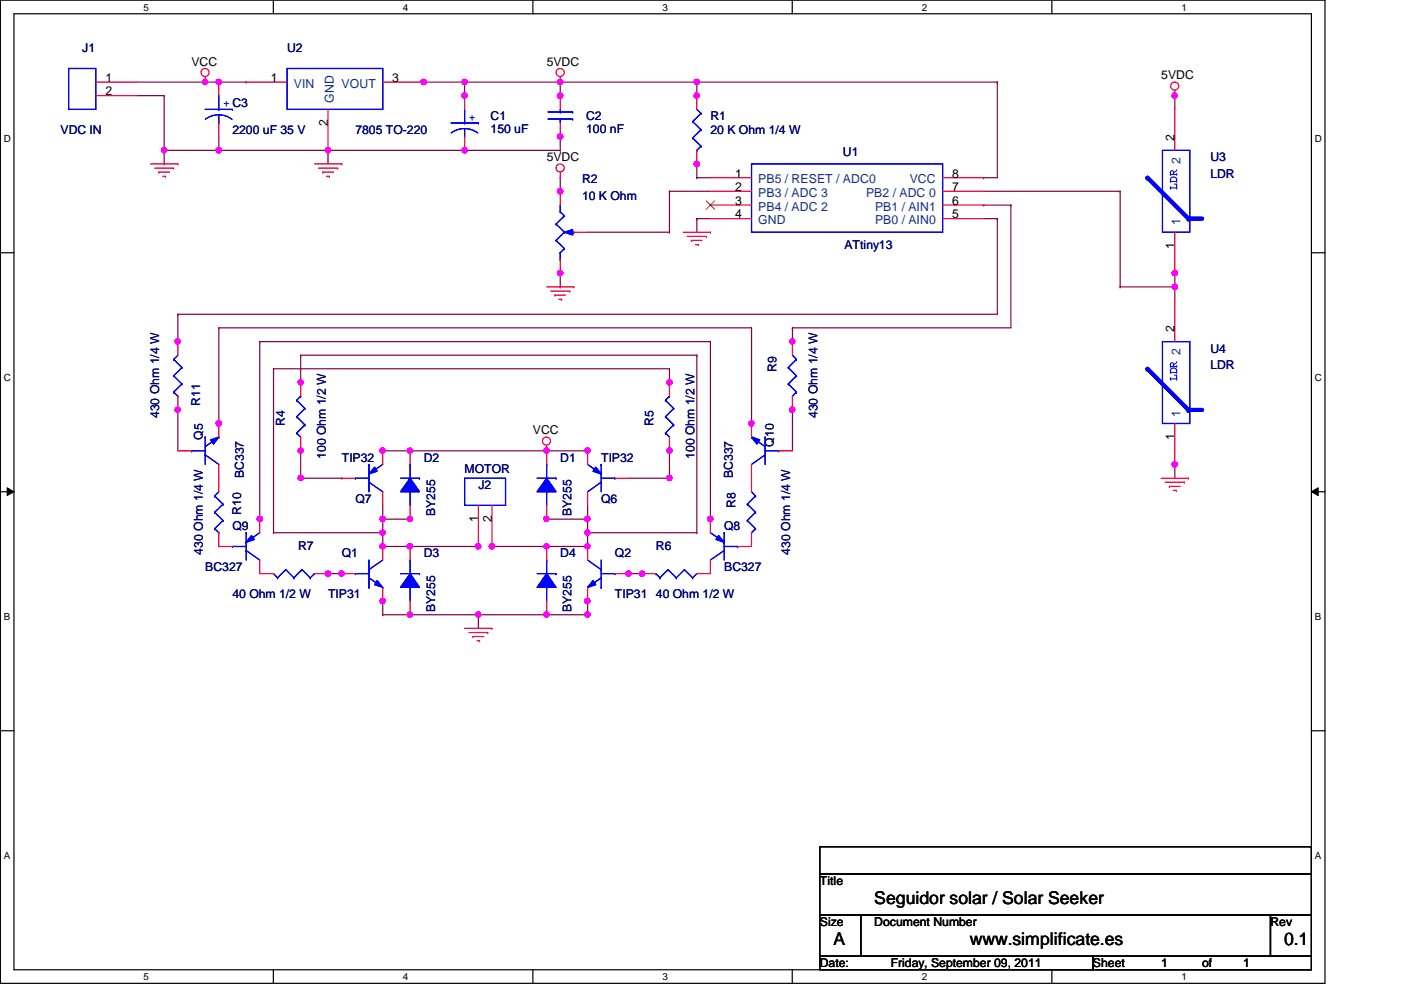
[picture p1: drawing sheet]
<svg xmlns="http://www.w3.org/2000/svg" width="297mm" height="210mm" viewBox="0 0 297 210" stroke-linecap="round" stroke-linejoin="round" font-family="sans-serif">
<path d="M.1 0h280.8v208.5h-280.8zM3 2.9h275v202.7h-275z" fill="none" stroke="#000" stroke-width=".25"/>
<g fill="#fff">
<path d="M30.4 .3h1.2v2.4h-1.2z"/>
<path d="M30.4 205.9h1.2v2.3h-1.2z"/>
</g>
<path d="M58 0v2.9M58 205.6v2.9" fill="none" stroke="#000" stroke-width=".25"/>
<g fill="#fff">
<path d="M85.4 .3h1.2v2.4h-1.2z"/>
<path d="M85.4 205.9h1.2v2.3h-1.2z"/>
</g>
<path d="M113 0v2.9M113 205.6v2.9" fill="none" stroke="#000" stroke-width=".25"/>
<g fill="#fff">
<path d="M140.5 .3h1.1v2.4h-1.1z"/>
<path d="M140.5 205.9h1.1v2.3h-1.1z"/>
</g>
<path d="M168 0v2.9M168 205.6v2.9" fill="none" stroke="#000" stroke-width=".25"/>
<g fill="#fff">
<path d="M195.4 .3h1.2v2.4h-1.2z"/>
<path d="M195.4 205.9h1.2v2.3h-1.2z"/>
</g>
<path d="M223 0v2.9M223 205.6v2.9" fill="none" stroke="#000" stroke-width=".25"/>
<g fill="#fff">
<path d="M250.5 .3h1.1v2.4h-1.1z"/>
<path d="M250.5 205.9h1.1v2.3h-1.1z"/>
<path d="M.8 28.2h1.5v2.4h-1.5z"/>
<path d="M278.8 28.2h1.4v2.4h-1.4z"/>
<path d="M.8 78.9h1.5v2.3h-1.5z"/>
<path d="M278.8 78.9h1.4v2.3h-1.4z"/>
</g>
<path d="M.1 53.6h2.9M278 53.6h2.9" fill="none" stroke="#000" stroke-width=".25"/>
<g fill="#fff">
<path d="M.8 129.6h1.4v2.3h-1.4z"/>
<path d="M278.8 129.6h1.3v2.3h-1.3z"/>
</g>
<path d="M.1 104.3h2.9M278 104.3h2.9" fill="none" stroke="#000" stroke-width=".25"/>
<path d="M1.5 103.4l1.5 .9-1.5 .8zM278 104.3l1.5-.9v1.7z" fill="#000"/>
<path d="M1.5 103.4l1.5 .9-1.5 .8zM278 104.3l1.5-.9v1.7z" fill="none" stroke="#000" stroke-width=".21"/>
<g fill="#fff">
<path d="M.8 180.3h1.4v2.3h-1.4z"/>
<path d="M278.8 180.3h1.3v2.3h-1.3z"/>
</g>
<path d="M.1 154.9h2.9M278 154.9h2.9" fill="none" stroke="#000" stroke-width=".25"/>
<path d="M29 17.4h14.5M43.5 17.4h.1M29 20.3h5.8M34.8 20.3h.1M34.8 31.9h.1M34.8 20.3v11.6" fill="none" stroke="#800040" stroke-width=".25"/>
<circle cx="34.8" cy="31.9" r=".56" fill="#f0f"/>
<circle cx="34.8" cy="31.9" r=".56" fill="none" stroke="#f0f" stroke-width=".25"/>
<path d="M98.5 17.4v2.9M69.6 31.9h.1M69.6 31.9v2.9M98.5 20.3h.1" fill="none" stroke="#800040" stroke-width=".25"/>
<circle cx="98.5" cy="20.3" r=".56" fill="#f0f"/>
<circle cx="98.5" cy="20.3" r=".56" fill="none" stroke="#f0f" stroke-width=".25"/>
<path d="M98.5 17.4h20.3M118.8 17.4h.1" fill="none" stroke="#800040" stroke-width=".25"/>
<circle cx="98.5" cy="17.4" r=".56" fill="#f0f"/>
<circle cx="98.5" cy="17.4" r=".56" fill="none" stroke="#f0f" stroke-width=".25"/>
<path d="M118.8 17.4v2.9M118.8 20.3h.1" fill="none" stroke="#800040" stroke-width=".25"/>
<circle cx="118.8" cy="20.3" r=".56" fill="#f0f"/>
<circle cx="118.8" cy="20.3" r=".56" fill="none" stroke="#f0f" stroke-width=".25"/>
<path d="M69.6 31.9h.1M69.6 31.9h28.9" fill="none" stroke="#800040" stroke-width=".25"/>
<circle cx="98.5" cy="31.9" r=".56" fill="#f0f"/>
<circle cx="98.5" cy="31.9" r=".56" fill="none" stroke="#f0f" stroke-width=".25"/>
<circle cx="69.5" cy="31.9" r=".56" fill="#f0f"/>
<circle cx="69.5" cy="31.9" r=".56" fill="none" stroke="#f0f" stroke-width=".25"/>
<path d="M118.8 31.9h.1M118.8 29v2.9" fill="none" stroke="#800040" stroke-width=".25"/>
<circle cx="118.8" cy="29" r=".56" fill="#f0f"/>
<circle cx="118.8" cy="29" r=".56" fill="none" stroke="#f0f" stroke-width=".25"/>
<path d="M98.5 31.9h.1M98.5 31.9h20.3M147.7 34.8h.1M147.7 34.8v2.9" fill="none" stroke="#800040" stroke-width=".25"/>
<circle cx="147.7" cy="34.8" r=".56" fill="#f0f"/>
<circle cx="147.7" cy="34.8" r=".56" fill="none" stroke="#f0f" stroke-width=".25"/>
<path d="M211.5 17.4h.1M211.5 17.4v20.3h-3M147.7 37.7h.1M147.7 37.7h2.9M208.5 37.7h.1M249.1 20.3h.1M249.1 20.3v2.9M147.7 46.4h.1M147.7 46.4h2.9M147.7 46.4v2.8" fill="none" stroke="#800040" stroke-width=".25"/>
<circle cx="249.1" cy="20.3" r=".56" fill="#f0f"/>
<circle cx="249.1" cy="20.3" r=".56" fill="none" stroke="#f0f" stroke-width=".25"/>
<path d="M249.1 60.8h.1M249.1 60.8v2.9M249.1 98.5h.1M249.1 98.5v2.9" fill="none" stroke="#800040" stroke-width=".25"/>
<circle cx="249.1" cy="98.5" r=".56" fill="#f0f"/>
<circle cx="249.1" cy="98.5" r=".56" fill="none" stroke="#f0f" stroke-width=".25"/>
<path d="M208.5 40.6h29M237.5 40.6h.1M237.5 40.6v20.2M237.5 60.8h.1M237.5 60.8h11.6M249.1 60.8h.1" fill="none" stroke="#800040" stroke-width=".25"/>
<circle cx="249.1" cy="60.8" r=".57" fill="#f0f"/>
<circle cx="249.1" cy="60.8" r=".57" fill="none" stroke="#f0f" stroke-width=".25"/>
<path d="M249.1 58h.1M249.1 58v2.8" fill="none" stroke="#800040" stroke-width=".25"/>
<circle cx="249.1" cy="57.9" r=".56" fill="#f0f"/>
<circle cx="249.1" cy="57.9" r=".56" fill="none" stroke="#f0f" stroke-width=".25"/>
<path d="M118.8 17.4h28.9M147.7 17.4h.1" fill="none" stroke="#800040" stroke-width=".25"/>
<circle cx="118.8" cy="17.4" r=".57" fill="#f0f"/>
<circle cx="118.8" cy="17.4" r=".57" fill="none" stroke="#f0f" stroke-width=".25"/>
<circle cx="147.7" cy="17.4" r=".57" fill="#f0f"/>
<circle cx="147.7" cy="17.4" r=".57" fill="none" stroke="#f0f" stroke-width=".25"/>
<path d="M147.7 17.4v2.9M147.7 20.3h.1" fill="none" stroke="#800040" stroke-width=".25"/>
<circle cx="147.7" cy="20.3" r=".56" fill="#f0f"/>
<circle cx="147.7" cy="20.3" r=".56" fill="none" stroke="#f0f" stroke-width=".25"/>
<path d="M147.7 17.4h63.8M211.5 17.4h.1M118.8 37.7v2.9M118.8 40.6h.1" fill="none" stroke="#800040" stroke-width=".25"/>
<circle cx="118.8" cy="40.6" r=".56" fill="#f0f"/>
<circle cx="118.8" cy="40.6" r=".56" fill="none" stroke="#f0f" stroke-width=".25"/>
<path d="M118.8 58v2.8M118.8 60.8h.1" fill="none" stroke="#800040" stroke-width=".25"/>
<circle cx="118.8" cy="57.9" r=".56" fill="#f0f"/>
<circle cx="118.8" cy="57.9" r=".56" fill="none" stroke="#f0f" stroke-width=".25"/>
<path d="M89.8 17.4h8.7M98.5 17.4h.1M124.6 49.2h17.3M141.9 49.2h.1M141.9 40.6h.1M141.9 40.6v8.6M141.9 40.6h8.7" fill="none" stroke="#800040" stroke-width=".25"/>
<circle cx="89.8" cy="17.4" r=".57" fill="#f0f"/>
<circle cx="89.8" cy="17.4" r=".57" fill="none" stroke="#f0f" stroke-width=".25"/>
<path d="M81.1 110.1h.1M81.1 107.1v3" fill="none" stroke="#800040" stroke-width=".25"/>
<circle cx="81.1" cy="110" r=".56" fill="#f0f"/>
<circle cx="81.1" cy="110" r=".56" fill="none" stroke="#f0f" stroke-width=".25"/>
<path d="M81.1 110.1h.1M81.1 110.1h5.8" fill="none" stroke="#800040" stroke-width=".25"/>
<circle cx="86.9" cy="110" r=".56" fill="#f0f"/>
<circle cx="86.9" cy="110" r=".56" fill="none" stroke="#f0f" stroke-width=".25"/>
<path d="M81.1 112.9h.1M81.1 115.9h.1M81.1 110.1v2.8M81.1 115.9h5.8" fill="none" stroke="#800040" stroke-width=".25"/>
<circle cx="86.9" cy="115.8" r=".56" fill="#f0f"/>
<circle cx="86.9" cy="115.8" r=".56" fill="none" stroke="#f0f" stroke-width=".25"/>
<circle cx="81.1" cy="115.8" r=".56" fill="#f0f"/>
<circle cx="81.1" cy="115.8" r=".56" fill="none" stroke="#f0f" stroke-width=".25"/>
<path d="M81.1 130.3h.1M81.1 127.4h.1M81.1 130.3h5.8M81.1 127.4v2.9" fill="none" stroke="#800040" stroke-width=".25"/>
<circle cx="81.1" cy="127.4" r=".56" fill="#f0f"/>
<circle cx="81.1" cy="127.4" r=".56" fill="none" stroke="#f0f" stroke-width=".25"/>
<path d="M115.9 130.3h8.7M124.6 130.3h.1" fill="none" stroke="#800040" stroke-width=".25"/>
<circle cx="115.9" cy="130.3" r=".56" fill="#f0f"/>
<circle cx="115.9" cy="130.3" r=".56" fill="none" stroke="#f0f" stroke-width=".25"/>
<circle cx="124.5" cy="130.3" r=".56" fill="#f0f"/>
<circle cx="124.5" cy="130.3" r=".56" fill="none" stroke="#f0f" stroke-width=".25"/>
<path d="M124.6 127.4h.1M124.6 127.4v2.9" fill="none" stroke="#800040" stroke-width=".25"/>
<circle cx="124.5" cy="127.4" r=".56" fill="#f0f"/>
<circle cx="124.5" cy="127.4" r=".56" fill="none" stroke="#f0f" stroke-width=".25"/>
<path d="M115.9 115.9h.1M115.9 115.9h8.7" fill="none" stroke="#800040" stroke-width=".25"/>
<circle cx="124.5" cy="115.8" r=".56" fill="#f0f"/>
<circle cx="124.5" cy="115.8" r=".56" fill="none" stroke="#f0f" stroke-width=".25"/>
<circle cx="115.9" cy="115.8" r=".56" fill="#f0f"/>
<circle cx="115.9" cy="115.8" r=".56" fill="none" stroke="#f0f" stroke-width=".25"/>
<path d="M115.9 110.1h8.7M124.6 110.1h.1M124.6 107.1v3" fill="none" stroke="#800040" stroke-width=".25"/>
<circle cx="115.9" cy="110" r=".56" fill="#f0f"/>
<circle cx="115.9" cy="110" r=".56" fill="none" stroke="#f0f" stroke-width=".25"/>
<circle cx="124.5" cy="110" r=".56" fill="#f0f"/>
<circle cx="124.5" cy="110" r=".56" fill="none" stroke="#f0f" stroke-width=".25"/>
<path d="M86.9 115.9h.1M86.9 115.9h14.5M124.6 112.9h.1M124.6 110.1v2.8" fill="none" stroke="#800040" stroke-width=".25"/>
<circle cx="101.4" cy="115.8" r=".56" fill="#f0f"/>
<circle cx="101.4" cy="115.8" r=".56" fill="none" stroke="#f0f" stroke-width=".25"/>
<circle cx="86.9" cy="115.8" r=".56" fill="#f0f"/>
<circle cx="86.9" cy="115.8" r=".56" fill="none" stroke="#f0f" stroke-width=".25"/>
<path d="M115.9 95.6h8.7M124.6 95.6h.1" fill="none" stroke="#800040" stroke-width=".25"/>
<circle cx="115.9" cy="95.5" r=".56" fill="#f0f"/>
<circle cx="115.9" cy="95.5" r=".56" fill="none" stroke="#f0f" stroke-width=".25"/>
<circle cx="124.5" cy="95.5" r=".56" fill="#f0f"/>
<circle cx="124.5" cy="95.5" r=".56" fill="none" stroke="#f0f" stroke-width=".25"/>
<path d="M101.4 130.3h.1M101.4 130.3h14.5M101.4 130.3v2.9" fill="none" stroke="#800040" stroke-width=".25"/>
<circle cx="101.4" cy="130.3" r=".56" fill="#f0f"/>
<circle cx="101.4" cy="130.3" r=".56" fill="none" stroke="#f0f" stroke-width=".25"/>
<path d="M86.9 130.3h.1M86.9 130.3h14.5" fill="none" stroke="#800040" stroke-width=".25"/>
<circle cx="86.9" cy="130.3" r=".56" fill="#f0f"/>
<circle cx="86.9" cy="130.3" r=".56" fill="none" stroke="#f0f" stroke-width=".25"/>
<path d="M104.3 115.9h.1M104.3 115.9h11.6" fill="none" stroke="#800040" stroke-width=".25"/>
<circle cx="104.3" cy="115.8" r=".56" fill="#f0f"/>
<circle cx="104.3" cy="115.8" r=".56" fill="none" stroke="#f0f" stroke-width=".25"/>
<path d="M81.1 95.6h.1M81.1 95.6h5.8" fill="none" stroke="#800040" stroke-width=".25"/>
<circle cx="81.1" cy="95.5" r=".56" fill="#f0f"/>
<circle cx="81.1" cy="95.5" r=".56" fill="none" stroke="#f0f" stroke-width=".25"/>
<path d="M86.9 95.6h.1M86.9 95.6h29" fill="none" stroke="#800040" stroke-width=".25"/>
<circle cx="86.9" cy="95.5" r=".56" fill="#f0f"/>
<circle cx="86.9" cy="95.5" r=".56" fill="none" stroke="#f0f" stroke-width=".25"/>
<path d="M141.9 95.6h.1M141.9 95.6v5.8M133.3 101.4h8.6M141.9 101.4h.1" fill="none" stroke="#800040" stroke-width=".25"/>
<circle cx="141.9" cy="101.3" r=".56" fill="#f0f"/>
<circle cx="141.9" cy="101.3" r=".56" fill="none" stroke="#f0f" stroke-width=".25"/>
<circle cx="141.9" cy="95.5" r=".56" fill="#f0f"/>
<circle cx="141.9" cy="95.5" r=".56" fill="none" stroke="#f0f" stroke-width=".25"/>
<path d="M63.8 95.6v5.8M63.8 101.4h.1" fill="none" stroke="#800040" stroke-width=".25"/>
<circle cx="63.7" cy="95.5" r=".56" fill="#f0f"/>
<circle cx="63.7" cy="95.5" r=".56" fill="none" stroke="#f0f" stroke-width=".25"/>
<circle cx="63.7" cy="101.3" r=".56" fill="#f0f"/>
<circle cx="63.7" cy="101.3" r=".56" fill="none" stroke="#f0f" stroke-width=".25"/>
<path d="M63.8 75.3h.1M63.8 75.3v5.8M63.8 101.4h8.7M72.5 101.4h.1" fill="none" stroke="#800040" stroke-width=".25"/>
<circle cx="63.7" cy="81.1" r=".56" fill="#f0f"/>
<circle cx="63.7" cy="81.1" r=".56" fill="none" stroke="#f0f" stroke-width=".25"/>
<path d="M63.8 75.3h83.9M147.7 75.3h.1M147.7 75.3v37.6M124.6 112.9h.1M124.6 112.9h23.1M147.7 112.9h.1" fill="none" stroke="#800040" stroke-width=".25"/>
<circle cx="124.5" cy="112.9" r=".56" fill="#f0f"/>
<circle cx="124.5" cy="112.9" r=".56" fill="none" stroke="#f0f" stroke-width=".25"/>
<path d="M141.9 78.2h.1M141.9 78.2v2.9M124.6 115.9h.1M124.6 112.9v3" fill="none" stroke="#800040" stroke-width=".25"/>
<circle cx="141.9" cy="81.1" r=".56" fill="#f0f"/>
<circle cx="141.9" cy="81.1" r=".56" fill="none" stroke="#f0f" stroke-width=".25"/>
<path d="M58 78.2h.1M58 78.2h83.9M58 78.2v34.7M58 112.9h.1M58 112.9h23.1M81.1 112.9h.1" fill="none" stroke="#800040" stroke-width=".25"/>
<circle cx="81.1" cy="112.9" r=".56" fill="#f0f"/>
<circle cx="81.1" cy="112.9" r=".56" fill="none" stroke="#f0f" stroke-width=".25"/>
<path d="M81.1 115.9h.1M81.1 112.9v3M69.6 121.6h2.9M72.5 121.6h.1" fill="none" stroke="#800040" stroke-width=".25"/>
<circle cx="69.5" cy="121.6" r=".56" fill="#f0f"/>
<circle cx="69.5" cy="121.6" r=".56" fill="none" stroke="#f0f" stroke-width=".25"/>
<circle cx="72.4" cy="121.6" r=".56" fill="#f0f"/>
<circle cx="72.4" cy="121.6" r=".56" fill="none" stroke="#f0f" stroke-width=".25"/>
<path d="M133.3 121.6h2.8M136.1 121.6h.1" fill="none" stroke="#800040" stroke-width=".25"/>
<circle cx="133.2" cy="121.6" r=".56" fill="#f0f"/>
<circle cx="133.2" cy="121.6" r=".56" fill="none" stroke="#f0f" stroke-width=".25"/>
<circle cx="136.1" cy="121.6" r=".56" fill="#f0f"/>
<circle cx="136.1" cy="121.6" r=".56" fill="none" stroke="#f0f" stroke-width=".25"/>
<path d="M37.7 86.9h.1M37.7 86.9v8.7" fill="none" stroke="#800040" stroke-width=".25"/>
<circle cx="37.7" cy="86.9" r=".56" fill="#f0f"/>
<circle cx="37.7" cy="86.9" r=".56" fill="none" stroke="#f0f" stroke-width=".25"/>
<path d="M55.1 72.4h.1M55.1 72.4v37.7" fill="none" stroke="#800040" stroke-width=".25"/>
<circle cx="55.1" cy="110" r=".56" fill="#f0f"/>
<circle cx="55.1" cy="110" r=".56" fill="none" stroke="#f0f" stroke-width=".25"/>
<path d="M55.1 72.4h95.5M150.6 72.4h.1M150.6 72.4v37.7M150.6 110.1h.1" fill="none" stroke="#800040" stroke-width=".25"/>
<circle cx="150.6" cy="110" r=".56" fill="#f0f"/>
<circle cx="150.6" cy="110" r=".56" fill="none" stroke="#f0f" stroke-width=".25"/>
<path d="M168 86.9h.1M168 86.9v8.7" fill="none" stroke="#800040" stroke-width=".25"/>
<circle cx="168" cy="86.9" r=".56" fill="#f0f"/>
<circle cx="168" cy="86.9" r=".56" fill="none" stroke="#f0f" stroke-width=".25"/>
<path d="M159.3 69.5h.1M159.3 69.5v20.3" fill="none" stroke="#800040" stroke-width=".25"/>
<circle cx="159.3" cy="89.8" r=".56" fill="#f0f"/>
<circle cx="159.3" cy="89.8" r=".56" fill="none" stroke="#f0f" stroke-width=".25"/>
<path d="M46.4 69.5h.1M46.4 69.5h112.9M46.4 69.5v20.3M46.4 89.8h.1" fill="none" stroke="#800040" stroke-width=".25"/>
<circle cx="46.4" cy="89.8" r=".57" fill="#f0f"/>
<circle cx="46.4" cy="89.8" r=".57" fill="none" stroke="#f0f" stroke-width=".25"/>
<path d="M168 69.5h.1M168 69.5v2.9" fill="none" stroke="#800040" stroke-width=".25"/>
<circle cx="168" cy="72.4" r=".56" fill="#f0f"/>
<circle cx="168" cy="72.4" r=".56" fill="none" stroke="#f0f" stroke-width=".25"/>
<path d="M208.5 43.5h.1M208.5 43.5h5.8M208.5 46.4h3M211.5 46.4h.1M211.5 46.4v20.2h-173.8M214.3 43.5h.1M214.3 43.5v26h-46.3M37.7 66.6h.1M37.7 72.4h.1M37.7 66.6v5.8M168 69.5h.1" fill="none" stroke="#800040" stroke-width=".25"/>
<circle cx="37.7" cy="72.4" r=".56" fill="#f0f"/>
<circle cx="37.7" cy="72.4" r=".56" fill="none" stroke="#f0f" stroke-width=".25"/>
<path d="M43.5 17.4h2.9M46.4 17.4h.1" fill="none" stroke="#800040" stroke-width=".25"/>
<circle cx="43.5" cy="17.4" r=".56" fill="#f0f"/>
<circle cx="43.5" cy="17.4" r=".56" fill="none" stroke="#f0f" stroke-width=".25"/>
<circle cx="46.4" cy="17.4" r=".57" fill="#f0f"/>
<circle cx="46.4" cy="17.4" r=".57" fill="none" stroke="#f0f" stroke-width=".25"/>
<path d="M34.8 31.9h11.6M46.4 31.9h.1" fill="none" stroke="#800040" stroke-width=".25"/>
<circle cx="46.4" cy="31.9" r=".57" fill="#f0f"/>
<circle cx="46.4" cy="31.9" r=".57" fill="none" stroke="#f0f" stroke-width=".25"/>
<path d="M46.4 17.4h5.8M52.2 17.4h.1M34.8 34.8h.1M34.8 31.9v2.9M46.4 31.9h.1M46.4 29v2.9M46.4 31.9h23.2M69.6 31.9h.1" fill="none" stroke="#800040" stroke-width=".25"/>
<g fill="none" stroke="#f00" stroke-width=".25">
<path d="M43.5 17.4h.1M43.5 16.3v1.1M118.8 17.4h.1M118.8 16.3v1.1M249.1 19.1v1.2M31.9 34.8h5.8M32.8 35.6h4M33.7 36.5h.1M33.7 36.5h2.3M34.5 37.4h.6M35.1 37.4h.1M36.8 35.6h.1"/>
<path d="M37.7 34.8h.1M66.7 34.8h5.8M67.5 35.6h4.1M68.4 36.5h.1M68.4 36.5h2.3M69.3 37.4h.5M69.8 37.4h.1M71.6 35.6h.1M72.5 34.8h.1M98.5 20.3v2.9M98.5 29v2.9M118.8 37.7h.1"/>
<path d="M118.8 36.5v1.2M249.1 20.3h.1M144.9 49.2h5.7M145.7 50.1h4.1M146.6 51h.1M146.6 51h2.3M147.4 51.9h.6M148 51.9h.1M149.8 50.1h.1M150.6 49.2h.1M115.9 60.8h5.8M116.8 61.7h4"/>
<path d="M117.6 62.6h.1M117.6 62.6h2.3M118.5 63.5h.6M119.1 63.5h.1M120.8 61.7h.1M121.7 60.8h.1M168 72.4v2.9M115.9 95.6h.1M115.9 94.4v1.2M168 84v2.9M246.2 101.4h5.8M247.1 102.2h4"/>
<path d="M247.9 103.1h.1M247.9 103.1h2.3M248.8 104h.6M249.4 104h.1M251.1 102.2h.1M252 101.4h.1M98.5 133.2h5.8M99.4 134.1h4M100.2 135h.1M100.2 135h2.4M101.1 135.8h.6M101.7 135.8h.1"/>
<path d="M103.4 134.1h.1M104.3 133.2h.1"/>
<circle cx="43.5" cy="15.4" r=".85"/>
<circle cx="118.8" cy="15.4" r=".86"/>
<circle cx="249.1" cy="18.3" r=".86"/>
<circle cx="118.8" cy="35.6" r=".86"/>
<circle cx="115.9" cy="93.5" r=".85"/>
</g>
<path d="M173.8 179.5h104.2v5.8h-104.2zM173.8 185.3h104.2v8.7h-104.2zM173.8 194h8.7v8.7h-8.7zM182.5 194h86.9v8.7h-86.9zM269.4 194h8.6v8.7h-8.6zM173.8 202.7h57.9v2.9h-57.9zM231.7 202.7h46.3v2.9h-46.3z" fill="none" stroke="#000" stroke-width=".25"/>
<g fill="none" stroke="#00f" stroke-width=".25">
<path d="M95.6 26.1h5.8M98.5 29h.1M98.5 26.1h.1M98.5 27.3l1.5 .2 1.3 .7M98.5 27.3l-1.5 .2-1.3 .7M98.5 23.2v2.9M98.5 27.3v1.7M101.4 26.1h.1M167.1 77.9h.1M167.1 77.9l1.8 1.8M168 75.3l.9 .9M168.9 76.2h.1"/>
<path d="M168.9 79.7h.1M168.9 76.2l-1.8 1.7M168.9 79.7l-1.8 1.7M124.6 98.5l2.9 2M127.5 98.5h.1M127.5 98.5v5.8M167.1 81.4h.1M167.1 81.4l1.8 1.7M168 84h.1M168.9 83.1h.1M168.9 83.1l-.9 .9M127.5 102.2h.1"/>
<path d="M127.5 100.5h.1M127.5 102.2l-2.9 2.1M127.5 101.4h2.9M130.4 101.4h.1"/>
</g>
<path d="M126.3 99.1l1.2 1.4-1.8-.6z" fill="#00f"/>
<path d="M124.6 98.5l2.9 2M126.3 99.1l1.2 1.4-1.8-.6zM127.5 98.5h.1M127.5 98.5v5.8M127.5 102.2h.1M127.5 100.5h.1M127.5 102.2l-2.9 2.1M127.5 101.4h2.9M130.4 101.4h.1" fill="none" stroke="#00f" stroke-width=".25"/>
<path d="M126.3 99.1l1.2 1.4-1.8-.6z" fill="#00f"/>
<path d="M78.2 98.5h.1M78.2 98.5v5.8M81.1 98.5l-2.9 2M126.3 99.1l1.2 1.4-1.8-.6zM75.3 101.4h.1M75.3 101.4h2.9M78.2 102.2h.1M78.2 100.5h.1M78.2 102.2l2.9 2.1" fill="none" stroke="#00f" stroke-width=".25"/>
<path d="M124.6 95.6v2.9M124.6 104.3v2.8M130.4 101.4h2.9" fill="none" stroke="#f00" stroke-width=".25"/>
<path d="M79.4 99.1l.6 .8-1.8 .6z" fill="#00f"/>
<path d="M78.2 98.5h.1M78.2 98.5v5.8M79.4 99.1l.6 .8-1.8 .6zM81.1 98.5l-2.9 2M75.3 101.4h.1M75.3 101.4h2.9M78.2 102.2h.1M78.2 100.5h.1M78.2 102.2l2.9 2.1" fill="none" stroke="#00f" stroke-width=".25"/>
<path d="M79.4 99.1l.6 .8-1.8 .6z" fill="#00f"/>
<g fill="none" stroke="#00f" stroke-width=".25">
<path d="M14.6 14.5h5.7v8.7h-5.7zM60.9 14.5h20.2v8.7h-20.2zM246.5 31.9h5.8v17.3h-5.8zM36.8 76.2h.1M36.8 79.7h.1M36.8 76.2l1.8 1.7M36.8 79.7l1.8 1.7M37.7 75.3l-.9 .9M38.6 77.9h.1M38.6 77.9l-1.8 1.8M36.8 83.1h.1M36.8 83.1l.9 .9"/>
<path d="M37.7 84h.1M38.6 81.4h.1M38.6 81.4l-1.8 1.7M79.4 99.1l.6 .8-1.8 .6zM45.5 105.2h.1M45.5 108.6h.1M45.5 112.1h.1M45.5 105.2l1.8 1.7M45.5 108.6l1.8 1.8M45.5 112.1l.9 .8M46.4 112.9h.1M46.4 104.3l-.9 .9"/>
<path d="M47.3 106.9h.1M47.3 110.4h.1M47.3 106.9l-1.8 1.7M47.3 110.4l-1.8 1.7M98.5 101.4h8.7v5.7h-8.7zM158.5 106.9h.1M158.5 110.4h.1M158.5 106.9l1.7 1.7M158.5 110.4l1.7 1.7M159.3 112.9h.1M159.3 104.3l.9 .9M160.2 105.2h.1"/>
<path d="M160.2 108.6h.1M160.2 112.1h.1M160.2 105.2l-1.7 1.7M160.2 108.6l-1.7 1.8M160.2 112.1l-.9 .8"/>
</g>
<g fill="none" stroke="#f00" stroke-width=".25">
<path d="M20.3 17.4h8.7M52.2 17.4h8.7M81.1 17.4h8.7M20.3 20.3h8.7M69.6 23.2v8.7M37.7 72.4v2.9M37.7 84v2.9M81.1 95.6v2.9M46.4 101.4v2.9M46.4 112.9v3M72.5 101.4h2.8M81.1 104.3v2.8"/>
<path d="M101.4 107.1v8.8M104.3 107.1v8.8M159.3 101.4v2.9M159.3 112.9v3"/>
</g>
<path d="M252 46.4h2.9" fill="none" stroke="#00f" stroke-width=".85"/>
<circle cx="252" cy="46.4" r=".42" fill="#00f"/>
<path d="M243.3 37.7l8.7 8.7" fill="none" stroke="#00f" stroke-width=".85"/>
<circle cx="243.3" cy="37.7" r=".42" fill="#00f"/>
<path d="M246.5 31.9h5.8v17.3h-5.8z" fill="none" stroke="#00f" stroke-width=".25"/>
<path d="M252 46.4h2.9" fill="none" stroke="#00f" stroke-width=".85"/>
<circle cx="252" cy="46.4" r=".42" fill="#00f"/>
<path d="M243.3 37.7l8.7 8.7" fill="none" stroke="#00f" stroke-width=".85"/>
<circle cx="243.3" cy="37.7" r=".42" fill="#00f"/>
<path d="M147.7 20.3v2.9M147.7 31.9v2.9M249.1 23.2v8.7M249.1 49.2v8.8" fill="none" stroke="#f00" stroke-width=".25"/>
<g fill="none" stroke="#00f" stroke-width=".25">
<path d="M146.9 25.8h.1M146.9 29.3h.1M146.9 25.8l1.7 1.7M146.9 29.3l1.7 1.7M147.7 31.9h.1M147.7 23.2l.9 .8M148.6 24h.1M148.6 27.5h.1M148.6 31h.1M148.6 24l-1.7 1.8M148.6 27.5l-1.7 1.8M148.6 31l-.9 .9"/>
<path d="M115.9 118.7h.1M115.9 118.7v2.9M113.9 121.6h4M115.9 124.5h.1M115.9 124.5v2.9M117.9 121.6h.1"/>
</g>
<path d="M115.9 121.6l2 2.9h-4z" fill-rule="evenodd" fill="#00f"/>
<path d="M115.9 118.7h.1M115.9 118.7v2.9M113.9 121.6h4M115.9 121.6l2 2.9h-4zM115.9 124.5h.1M115.9 124.5v2.9M117.9 121.6h.1" fill="none" stroke="#00f" stroke-width=".25"/>
<path d="M115.9 121.6l2 2.9h-4z" fill-rule="evenodd" fill="#00f"/>
<g fill="none" stroke="#00f" stroke-width=".25">
<path d="M141.1 91.8h.1M141.1 88.3h.1M141.1 84.9h.1M141.1 91.8l.8 .9M141.1 88.3l1.7 1.8M141.1 84.9l1.7 1.7M141.9 84h.1M141.9 84l-.8 .9M142.8 90.1h.1M142.8 86.6h.1M142.8 90.1l-1.7 1.7M142.8 86.6l-1.7 1.7"/>
<path d="M150.6 112.9l2.9 2.1M153.5 116.7h.1M153.5 115h.1M153.5 112.9h.1M153.5 116.7l-2.9 2M153.5 112.9v5.8M153.5 115.9h2.9M156.4 115.9h.1M115.9 121.6l2 2.9h-4z"/>
</g>
<path d="M141.9 81.1v2.9M141.9 92.7v2.9M115.9 115.9v2.8M115.9 127.4v2.9" fill="none" stroke="#f00" stroke-width=".25"/>
<path d="M152.4 113.5l1.1 1.5-1.7-.6z" fill="#00f"/>
<path d="M150.6 112.9l2.9 2.1M152.4 113.5l1.1 1.5-1.7-.6zM153.5 116.7h.1M153.5 115h.1M153.5 112.9h.1M153.5 116.7l-2.9 2M153.5 112.9v5.8M153.5 115.9h2.9M156.4 115.9h.1" fill="none" stroke="#00f" stroke-width=".25"/>
<path d="M152.4 113.5l1.1 1.5-1.7-.6z" fill="#00f"/>
<path d="M40.6 95.6h.1M40.6 95.6h2.9M43.5 96.4h.1M43.5 92.7h.1M43.5 96.4l2.9 2.1M43.5 92.7v5.8M46.4 92.7h.1M46.4 92.7l-2.9 2M152.4 113.5l1.1 1.5-1.7-.6z" fill="none" stroke="#00f" stroke-width=".25"/>
<path d="M150.6 110.1v2.8M150.6 118.7v2.9M156.4 115.9h2.9" fill="none" stroke="#f00" stroke-width=".25"/>
<path d="M44.7 93.3l1.7-.6-1.1 1.4z" fill="#00f"/>
<path d="M40.6 95.6h.1M40.6 95.6h2.9M43.5 96.4h.1M43.5 92.7h.1M43.5 96.4l2.9 2.1M43.5 92.7v5.8M44.7 93.3l1.7-.6-1.1 1.4zM46.4 92.7h.1M46.4 92.7l-2.9 2" fill="none" stroke="#00f" stroke-width=".25"/>
<path d="M44.7 93.3l1.7-.6-1.1 1.4z" fill="#00f"/>
<path d="M44.7 93.3l1.7-.6-1.1 1.4zM159.3 92.7h.1M159.3 92.7l2.9 2M162.2 96.4h.1M162.2 92.7h.1M162.2 96.4l-2.9 2.1M162.2 92.7v5.8M162.2 95.6h2.9M165.1 95.6h.1" fill="none" stroke="#00f" stroke-width=".25"/>
<path d="M37.7 95.6h2.9M46.4 89.8v2.9M46.4 98.5v2.9" fill="none" stroke="#f00" stroke-width=".25"/>
<path d="M159.3 92.7l1.8 .6-.6 .8z" fill="#00f"/>
<path d="M159.3 92.7l1.8 .6-.6 .8zM159.3 92.7h.1M159.3 92.7l2.9 2M162.2 96.4h.1M162.2 92.7h.1M162.2 96.4l-2.9 2.1M162.2 92.7v5.8M162.2 95.6h2.9M165.1 95.6h.1" fill="none" stroke="#00f" stroke-width=".25"/>
<path d="M159.3 92.7l1.8 .6-.6 .8z" fill="#00f"/>
<path d="M86.9 98.5h.1M86.9 98.5v2.9M159.3 92.7l1.8 .6-.6 .8zM84.9 101.4h4M86.9 104.3h.1M86.9 104.3v2.8M88.9 101.4h.1" fill="none" stroke="#00f" stroke-width=".25"/>
<path d="M159.3 89.8v2.9M159.3 98.5v2.9M165.1 95.6h2.9" fill="none" stroke="#f00" stroke-width=".25"/>
<path d="M86.9 101.4l2 2.9h-4z" fill-rule="evenodd" fill="#00f"/>
<path d="M86.9 98.5h.1M86.9 98.5v2.9M84.9 101.4h4M86.9 101.4l2 2.9h-4zM86.9 104.3h.1M86.9 104.3v2.8M88.9 101.4h.1" fill="none" stroke="#00f" stroke-width=".25"/>
<path d="M86.9 101.4l2 2.9h-4z" fill-rule="evenodd" fill="#00f"/>
<path d="M86.9 101.4l2 2.9h-4z" fill="none" stroke="#00f" stroke-width=".25"/>
<path d="M86.9 95.6v2.9M86.9 107.1v3" fill="none" stroke="#f00" stroke-width=".25"/>
<path d="M119.7 49.2l1.7-.5v1.1z" fill="#00f"/>
<g fill="none" stroke="#00f" stroke-width=".25">
<path d="M117.9 47.5h.1M117.9 51h.1M117.9 47.5l1.8 1.7M117.9 51l1.8 1.7M118.8 44.9h.1M118.8 53.6h.1M118.8 55h.1M118.8 43.5v1.4M118.8 53.6v1.4M118.8 44.9l.9 .9M119.7 49.2l1.7-.5v1.1zM119.7 45.8h.1"/>
<path d="M119.7 49.2h.1M119.7 52.7h.1M119.7 45.8l-1.8 1.7M119.7 49.2l-1.8 1.8M119.7 52.7l-.9 .9M121.1 49.2h.6M121.7 49.2h.1"/>
</g>
<path d="M119.7 49.2l1.7-.5v1.1z" fill="#00f"/>
<g fill="none" stroke="#00f" stroke-width=".25">
<path d="M116.2 25.2h5.2M116.2 23.7h5.2M118.8 23.7h.1M118.8 25.2h.1M118.8 23.2v.5M118.8 25.2v.9M121.4 25.2h.1M121.4 23.7h.1M159.3 34.8h40.6v14.4h-40.6zM117.9 47.5h.1M117.9 51h.1M117.9 47.5l1.8 1.7"/>
<path d="M117.9 51l1.8 1.7M118.8 44.9h.1M118.8 53.6h.1M118.8 55h.1M118.8 43.5v1.4M118.8 53.6v1.4M118.8 44.9l.9 .9M119.7 49.2l1.7-.5v1.1zM119.7 45.8h.1M119.7 49.2h.1M119.7 52.7h.1M119.7 45.8l-1.8 1.7"/>
<path d="M119.7 49.2l-1.8 1.8M119.7 52.7l-.9 .9M121.1 49.2h.6M121.7 49.2h.1M124.6 118.7l2.9 2.1M127.5 118.7v5.8M124.6 124.5h.1M127.5 120.8h.1M127.5 124.5h.1M127.5 122.5l-2.9 2M127.5 121.6h2.9M130.4 121.6h.1"/>
</g>
<g fill="none" stroke="#f00" stroke-width=".25">
<path d="M118.8 20.3v2.9M118.8 26.1v2.9M150.6 37.7h8.7M199.9 37.7h8.6M118.8 40.6v2.9M118.8 55v3M121.7 49.2h2.9M150.6 40.6h8.7M150.6 43.5h8.7M150.6 46.4h8.7M199.9 40.6h8.6M199.9 43.5h8.6"/>
<path d="M199.9 46.4h8.6"/>
</g>
<path d="M149.7 42.6l1.8 1.8M151.5 42.6l-1.8 1.8" fill="none" stroke="#804000" stroke-width=".21"/>
<path d="M125.7 123.1l.6 .9-1.7 .5z" fill="#00f"/>
<path d="M124.6 118.7l2.9 2.1M127.5 118.7v5.8M124.6 124.5h.1M125.7 123.1l.6 .9-1.7 .5zM127.5 120.8h.1M127.5 124.5h.1M127.5 122.5l-2.9 2M127.5 121.6h2.9M130.4 121.6h.1" fill="none" stroke="#00f" stroke-width=".25"/>
<path d="M125.7 123.1l.6 .9-1.7 .5z" fill="#00f"/>
<g fill="none" stroke="#00f" stroke-width=".25">
<path d="M78.2 118.7v5.8M81.1 118.7l-2.9 2.1M58 121.6l.8 .9M58.8 122.5h.1M60.6 120.8h.1M60.6 120.8l-1.8 1.7M60.6 120.8l1.7 1.7M62.3 122.5h.1M64 120.8h.1M64 120.8l-1.7 1.7M64 120.8l1.8 1.7M65.8 122.5h.1"/>
<path d="M66.7 121.6h.1M66.7 121.6l-.9 .9M75.3 121.6h.1M75.3 121.6h2.9M78.2 120.8h.1M78.2 124.5h.1M78.2 122.5l2.9 2M81.1 124.5h.1M125.7 123.1l.6 .9-1.7 .5z"/>
</g>
<path d="M124.6 115.9v2.8M55.1 121.6h2.9M66.7 121.6h2.9M124.6 124.5v2.9M130.4 121.6h2.9" fill="none" stroke="#f00" stroke-width=".25"/>
<path d="M80 123.1l1.1 1.4-1.7-.5z" fill="#00f"/>
<path d="M78.2 118.7v5.8M81.1 118.7l-2.9 2.1M75.3 121.6h.1M75.3 121.6h2.9M78.2 120.8h.1M78.2 124.5h.1M78.2 122.5l2.9 2M80 123.1l1.1 1.4-1.7-.5zM81.1 124.5h.1" fill="none" stroke="#00f" stroke-width=".25"/>
<path d="M80 123.1l1.1 1.4-1.7-.5z" fill="#00f"/>
<g fill="none" stroke="#00f" stroke-width=".25">
<path d="M43.5 23.2h5.8M46.4 26.1h.1M46.4 23.2h.1M46.4 24.3l1.5 .3 1.3 .7M46.4 24.3l-1.5 .3-1.3 .7M46.4 20.3v2.9M46.4 24.3v1.8M49.3 23.2h.1M246.5 72.4h5.8v17.4h-5.8zM62.9 91.8h.1M62.9 88.3h.1M62.9 84.9h.1"/>
<path d="M62.9 91.8l.9 .9M62.9 88.3l1.7 1.8M62.9 84.9l1.7 1.7M63.8 84h.1M63.8 84l-.9 .9M64.6 90.1h.1M64.6 86.6h.1M64.6 90.1l-1.7 1.7M64.6 86.6l-1.7 1.7M80 123.1l1.1 1.4-1.7-.5zM139.1 121.6h.1M139.1 121.6l.8 .9"/>
<path d="M139.9 122.5h.1M141.6 120.8h.1M141.6 120.8l1.8 1.7M141.6 120.8l-1.7 1.7M143.4 122.5h.1M145.1 120.8h.1M145.1 120.8l1.8 1.7M145.1 120.8l-1.7 1.7M146.9 122.5h.1M147.7 121.6l-.8 .9"/>
</g>
<path d="M46.4 17.4v2.9M46.4 26.1v2.9M63.8 81.1v2.9M63.8 92.7v2.9M81.1 115.9v2.8M72.5 121.6h2.8M81.1 124.5v2.9M136.1 121.6h3M147.7 121.6h2.9" fill="none" stroke="#f00" stroke-width=".25"/>
<path d="M252 86.9h2.9" fill="none" stroke="#00f" stroke-width=".85"/>
<circle cx="252" cy="86.9" r=".42" fill="#00f"/>
<path d="M243.3 78.2l8.7 8.7" fill="none" stroke="#00f" stroke-width=".85"/>
<circle cx="243.3" cy="78.2" r=".42" fill="#00f"/>
<path d="M246.5 72.4h5.8v17.4h-5.8z" fill="none" stroke="#00f" stroke-width=".25"/>
<path d="M252 86.9h2.9" fill="none" stroke="#00f" stroke-width=".85"/>
<circle cx="252" cy="86.9" r=".42" fill="#00f"/>
<path d="M243.3 78.2l8.7 8.7" fill="none" stroke="#00f" stroke-width=".85"/>
<circle cx="243.3" cy="78.2" r=".42" fill="#00f"/>
<path d="M249.1 63.7v8.7M249.1 89.8v8.7" fill="none" stroke="#f00" stroke-width=".25"/>
<path d="M49.3 115.9h.1M49.3 115.9h2.9M52.2 116.7h.1M52.2 115h.1M52.2 112.9h.1M52.2 116.7l2.9 2M52.2 112.9v5.8M55.1 112.9l-2.9 2.1" fill="none" stroke="#00f" stroke-width=".25"/>
<path d="M53.3 113.5l.6 .9-1.7 .6z" fill="#00f"/>
<path d="M49.3 115.9h.1M49.3 115.9h2.9M52.2 116.7h.1M52.2 115h.1M52.2 112.9h.1M52.2 116.7l2.9 2M52.2 112.9v5.8M53.3 113.5l.6 .9-1.7 .6zM55.1 112.9l-2.9 2.1" fill="none" stroke="#00f" stroke-width=".25"/>
<path d="M53.3 113.5l.6 .9-1.7 .6z" fill="#00f"/>
<path d="M53.3 113.5l.6 .9-1.7 .6zM86.9 118.7h.1M86.9 118.7v2.9M84.9 121.6h4M86.9 124.5h.1M86.9 124.5v2.9M88.9 121.6h.1" fill="none" stroke="#00f" stroke-width=".25"/>
<path d="M46.4 115.9h2.9M55.1 110.1v2.8M55.1 118.7v2.9" fill="none" stroke="#f00" stroke-width=".25"/>
<path d="M86.9 121.6l2 2.9h-4z" fill-rule="evenodd" fill="#00f"/>
<path d="M86.9 118.7h.1M86.9 118.7v2.9M84.9 121.6h4M86.9 121.6l2 2.9h-4zM86.9 124.5h.1M86.9 124.5v2.9M88.9 121.6h.1" fill="none" stroke="#00f" stroke-width=".25"/>
<path d="M86.9 121.6l2 2.9h-4z" fill-rule="evenodd" fill="#00f"/>
<path d="M115.9 98.5h.1M115.9 98.5v2.9M113.9 101.4h4M115.9 104.3h.1M115.9 104.3v2.8M117.9 101.4h.1M86.9 121.6l2 2.9h-4z" fill="none" stroke="#00f" stroke-width=".25"/>
<path d="M86.9 115.9v2.8M86.9 127.4v2.9" fill="none" stroke="#f00" stroke-width=".25"/>
<path d="M115.9 101.4l2 2.9h-4z" fill-rule="evenodd" fill="#00f"/>
<path d="M115.9 98.5h.1M115.9 98.5v2.9M113.9 101.4h4M115.9 101.4l2 2.9h-4zM115.9 104.3h.1M115.9 104.3v2.8M117.9 101.4h.1" fill="none" stroke="#00f" stroke-width=".25"/>
<path d="M115.9 101.4l2 2.9h-4z" fill-rule="evenodd" fill="#00f"/>
<path d="M115.9 101.4l2 2.9h-4z" fill="none" stroke="#00f" stroke-width=".25"/>
<path d="M115.9 95.6v2.9M115.9 107.1v3" fill="none" stroke="#f00" stroke-width=".25"/>
<circle cx="34.8" cy="31.9" r=".56" fill="#f0f"/>
<circle cx="34.8" cy="31.9" r=".56" fill="none" stroke="#f0f" stroke-width=".25"/>
<circle cx="98.5" cy="20.3" r=".56" fill="#f0f"/>
<circle cx="98.5" cy="20.3" r=".56" fill="none" stroke="#f0f" stroke-width=".25"/>
<circle cx="98.5" cy="17.4" r=".56" fill="#f0f"/>
<circle cx="98.5" cy="17.4" r=".56" fill="none" stroke="#f0f" stroke-width=".25"/>
<circle cx="118.8" cy="20.3" r=".56" fill="#f0f"/>
<circle cx="118.8" cy="20.3" r=".56" fill="none" stroke="#f0f" stroke-width=".25"/>
<circle cx="98.5" cy="31.9" r=".56" fill="#f0f"/>
<circle cx="98.5" cy="31.9" r=".56" fill="none" stroke="#f0f" stroke-width=".25"/>
<circle cx="69.5" cy="31.9" r=".56" fill="#f0f"/>
<circle cx="69.5" cy="31.9" r=".56" fill="none" stroke="#f0f" stroke-width=".25"/>
<circle cx="118.8" cy="29" r=".56" fill="#f0f"/>
<circle cx="118.8" cy="29" r=".56" fill="none" stroke="#f0f" stroke-width=".25"/>
<circle cx="147.7" cy="34.8" r=".56" fill="#f0f"/>
<circle cx="147.7" cy="34.8" r=".56" fill="none" stroke="#f0f" stroke-width=".25"/>
<circle cx="249.1" cy="20.3" r=".56" fill="#f0f"/>
<circle cx="249.1" cy="20.3" r=".56" fill="none" stroke="#f0f" stroke-width=".25"/>
<circle cx="249.1" cy="98.5" r=".56" fill="#f0f"/>
<circle cx="249.1" cy="98.5" r=".56" fill="none" stroke="#f0f" stroke-width=".25"/>
<circle cx="249.1" cy="60.8" r=".57" fill="#f0f"/>
<circle cx="249.1" cy="60.8" r=".57" fill="none" stroke="#f0f" stroke-width=".25"/>
<circle cx="249.1" cy="57.9" r=".56" fill="#f0f"/>
<circle cx="249.1" cy="57.9" r=".56" fill="none" stroke="#f0f" stroke-width=".25"/>
<circle cx="118.8" cy="17.4" r=".57" fill="#f0f"/>
<circle cx="118.8" cy="17.4" r=".57" fill="none" stroke="#f0f" stroke-width=".25"/>
<circle cx="147.7" cy="17.4" r=".57" fill="#f0f"/>
<circle cx="147.7" cy="17.4" r=".57" fill="none" stroke="#f0f" stroke-width=".25"/>
<circle cx="147.7" cy="20.3" r=".56" fill="#f0f"/>
<circle cx="147.7" cy="20.3" r=".56" fill="none" stroke="#f0f" stroke-width=".25"/>
<circle cx="118.8" cy="40.6" r=".56" fill="#f0f"/>
<circle cx="118.8" cy="40.6" r=".56" fill="none" stroke="#f0f" stroke-width=".25"/>
<circle cx="118.8" cy="57.9" r=".56" fill="#f0f"/>
<circle cx="118.8" cy="57.9" r=".56" fill="none" stroke="#f0f" stroke-width=".25"/>
<circle cx="89.8" cy="17.4" r=".57" fill="#f0f"/>
<circle cx="89.8" cy="17.4" r=".57" fill="none" stroke="#f0f" stroke-width=".25"/>
<circle cx="81.1" cy="110" r=".56" fill="#f0f"/>
<circle cx="81.1" cy="110" r=".56" fill="none" stroke="#f0f" stroke-width=".25"/>
<circle cx="86.9" cy="110" r=".56" fill="#f0f"/>
<circle cx="86.9" cy="110" r=".56" fill="none" stroke="#f0f" stroke-width=".25"/>
<circle cx="86.9" cy="115.8" r=".56" fill="#f0f"/>
<circle cx="86.9" cy="115.8" r=".56" fill="none" stroke="#f0f" stroke-width=".25"/>
<circle cx="81.1" cy="115.8" r=".56" fill="#f0f"/>
<circle cx="81.1" cy="115.8" r=".56" fill="none" stroke="#f0f" stroke-width=".25"/>
<circle cx="81.1" cy="127.4" r=".56" fill="#f0f"/>
<circle cx="81.1" cy="127.4" r=".56" fill="none" stroke="#f0f" stroke-width=".25"/>
<circle cx="115.9" cy="130.3" r=".56" fill="#f0f"/>
<circle cx="115.9" cy="130.3" r=".56" fill="none" stroke="#f0f" stroke-width=".25"/>
<circle cx="124.5" cy="130.3" r=".56" fill="#f0f"/>
<circle cx="124.5" cy="130.3" r=".56" fill="none" stroke="#f0f" stroke-width=".25"/>
<circle cx="124.5" cy="127.4" r=".56" fill="#f0f"/>
<circle cx="124.5" cy="127.4" r=".56" fill="none" stroke="#f0f" stroke-width=".25"/>
<circle cx="124.5" cy="115.8" r=".56" fill="#f0f"/>
<circle cx="124.5" cy="115.8" r=".56" fill="none" stroke="#f0f" stroke-width=".25"/>
<circle cx="115.9" cy="115.8" r=".56" fill="#f0f"/>
<circle cx="115.9" cy="115.8" r=".56" fill="none" stroke="#f0f" stroke-width=".25"/>
<circle cx="115.9" cy="110" r=".56" fill="#f0f"/>
<circle cx="115.9" cy="110" r=".56" fill="none" stroke="#f0f" stroke-width=".25"/>
<circle cx="124.5" cy="110" r=".56" fill="#f0f"/>
<circle cx="124.5" cy="110" r=".56" fill="none" stroke="#f0f" stroke-width=".25"/>
<circle cx="101.4" cy="115.8" r=".56" fill="#f0f"/>
<circle cx="101.4" cy="115.8" r=".56" fill="none" stroke="#f0f" stroke-width=".25"/>
<circle cx="86.9" cy="115.8" r=".56" fill="#f0f"/>
<circle cx="86.9" cy="115.8" r=".56" fill="none" stroke="#f0f" stroke-width=".25"/>
<circle cx="115.9" cy="95.5" r=".56" fill="#f0f"/>
<circle cx="115.9" cy="95.5" r=".56" fill="none" stroke="#f0f" stroke-width=".25"/>
<circle cx="124.5" cy="95.5" r=".56" fill="#f0f"/>
<circle cx="124.5" cy="95.5" r=".56" fill="none" stroke="#f0f" stroke-width=".25"/>
<circle cx="101.4" cy="130.3" r=".56" fill="#f0f"/>
<circle cx="101.4" cy="130.3" r=".56" fill="none" stroke="#f0f" stroke-width=".25"/>
<circle cx="86.9" cy="130.3" r=".56" fill="#f0f"/>
<circle cx="86.9" cy="130.3" r=".56" fill="none" stroke="#f0f" stroke-width=".25"/>
<circle cx="104.3" cy="115.8" r=".56" fill="#f0f"/>
<circle cx="104.3" cy="115.8" r=".56" fill="none" stroke="#f0f" stroke-width=".25"/>
<circle cx="81.1" cy="95.5" r=".56" fill="#f0f"/>
<circle cx="81.1" cy="95.5" r=".56" fill="none" stroke="#f0f" stroke-width=".25"/>
<circle cx="86.9" cy="95.5" r=".56" fill="#f0f"/>
<circle cx="86.9" cy="95.5" r=".56" fill="none" stroke="#f0f" stroke-width=".25"/>
<circle cx="141.9" cy="101.3" r=".56" fill="#f0f"/>
<circle cx="141.9" cy="101.3" r=".56" fill="none" stroke="#f0f" stroke-width=".25"/>
<circle cx="141.9" cy="95.5" r=".56" fill="#f0f"/>
<circle cx="141.9" cy="95.5" r=".56" fill="none" stroke="#f0f" stroke-width=".25"/>
<circle cx="63.7" cy="95.5" r=".56" fill="#f0f"/>
<circle cx="63.7" cy="95.5" r=".56" fill="none" stroke="#f0f" stroke-width=".25"/>
<circle cx="63.7" cy="101.3" r=".56" fill="#f0f"/>
<circle cx="63.7" cy="101.3" r=".56" fill="none" stroke="#f0f" stroke-width=".25"/>
<circle cx="63.7" cy="81.1" r=".56" fill="#f0f"/>
<circle cx="63.7" cy="81.1" r=".56" fill="none" stroke="#f0f" stroke-width=".25"/>
<circle cx="124.5" cy="112.9" r=".56" fill="#f0f"/>
<circle cx="124.5" cy="112.9" r=".56" fill="none" stroke="#f0f" stroke-width=".25"/>
<circle cx="141.9" cy="81.1" r=".56" fill="#f0f"/>
<circle cx="141.9" cy="81.1" r=".56" fill="none" stroke="#f0f" stroke-width=".25"/>
<circle cx="81.1" cy="112.9" r=".56" fill="#f0f"/>
<circle cx="81.1" cy="112.9" r=".56" fill="none" stroke="#f0f" stroke-width=".25"/>
<circle cx="69.5" cy="121.6" r=".56" fill="#f0f"/>
<circle cx="69.5" cy="121.6" r=".56" fill="none" stroke="#f0f" stroke-width=".25"/>
<circle cx="72.4" cy="121.6" r=".56" fill="#f0f"/>
<circle cx="72.4" cy="121.6" r=".56" fill="none" stroke="#f0f" stroke-width=".25"/>
<circle cx="133.2" cy="121.6" r=".56" fill="#f0f"/>
<circle cx="133.2" cy="121.6" r=".56" fill="none" stroke="#f0f" stroke-width=".25"/>
<circle cx="136.1" cy="121.6" r=".56" fill="#f0f"/>
<circle cx="136.1" cy="121.6" r=".56" fill="none" stroke="#f0f" stroke-width=".25"/>
<circle cx="37.7" cy="86.9" r=".56" fill="#f0f"/>
<circle cx="37.7" cy="86.9" r=".56" fill="none" stroke="#f0f" stroke-width=".25"/>
<circle cx="55.1" cy="110" r=".56" fill="#f0f"/>
<circle cx="55.1" cy="110" r=".56" fill="none" stroke="#f0f" stroke-width=".25"/>
<circle cx="150.6" cy="110" r=".56" fill="#f0f"/>
<circle cx="150.6" cy="110" r=".56" fill="none" stroke="#f0f" stroke-width=".25"/>
<circle cx="168" cy="86.9" r=".56" fill="#f0f"/>
<circle cx="168" cy="86.9" r=".56" fill="none" stroke="#f0f" stroke-width=".25"/>
<circle cx="159.3" cy="89.8" r=".56" fill="#f0f"/>
<circle cx="159.3" cy="89.8" r=".56" fill="none" stroke="#f0f" stroke-width=".25"/>
<circle cx="46.4" cy="89.8" r=".57" fill="#f0f"/>
<circle cx="46.4" cy="89.8" r=".57" fill="none" stroke="#f0f" stroke-width=".25"/>
<circle cx="168" cy="72.4" r=".56" fill="#f0f"/>
<circle cx="168" cy="72.4" r=".56" fill="none" stroke="#f0f" stroke-width=".25"/>
<circle cx="37.7" cy="72.4" r=".56" fill="#f0f"/>
<circle cx="37.7" cy="72.4" r=".56" fill="none" stroke="#f0f" stroke-width=".25"/>
<circle cx="43.5" cy="17.4" r=".56" fill="#f0f"/>
<circle cx="43.5" cy="17.4" r=".56" fill="none" stroke="#f0f" stroke-width=".25"/>
<circle cx="46.4" cy="17.4" r=".57" fill="#f0f"/>
<circle cx="46.4" cy="17.4" r=".57" fill="none" stroke="#f0f" stroke-width=".25"/>
<circle cx="46.4" cy="31.9" r=".57" fill="#f0f"/>
<circle cx="46.4" cy="31.9" r=".57" fill="none" stroke="#f0f" stroke-width=".25"/>
<g font-size="3.7">
<text x="185.4" y="191.6">Seguidor solar / Solar Seeker</text>
<text x="176.7" y="200.3">A</text>
<text x="205.7" y="200.3">www.simplificate.es</text>
<text x="272.2" y="200.3">0.1</text>
</g>
<g font-size="2.6" fill="#000080">
<text x="17.4" y="11">J1</text>
<text x="60.9" y="11">U2</text>
<text x="12.8" y="28.4">VDC IN</text>
<text x="49.3" y="28.4">2200 uF 35 V</text>
<text x="75.4" y="28.4">7805 TO-220</text>
<text x="104" y="25.5">C1</text>
<text x="104" y="28.1">150 uF</text>
<text x="124.3" y="25.5">C2</text>
<text x="124.3" y="28.1">100 nF</text>
<text x="150.6" y="25.5">R1</text>
<text x="150.6" y="28.4">20 K Ohm 1/4 W</text>
<text x="178.7" y="33.1">U1</text>
<text x="256.6" y="34.2">U3</text>
<text x="123.4" y="38.8">R2</text>
<text x="256.6" y="37.7">LDR</text>
<text x="123.4" y="42.3">10 K Ohm</text>
<text x="179" y="52.7">ATtiny13</text>
<text x="256.6" y="74.8">U4</text>
<text x="164.6" y="78.8" transform="rotate(-90 164.6 78.8)">R9</text>
<text x="256.6" y="78.2">LDR</text>
<text x="33.7" y="88.6" transform="rotate(-90 33.7 88.6)">430 Ohm 1/4 W</text>
<text x="42.5" y="86" transform="rotate(-90 42.5 86)">R11</text>
<text x="173.3" y="88.6" transform="rotate(-90 173.3 88.6)">430 Ohm 1/4 W</text>
<text x="43" y="93.3" transform="rotate(-90 43 93.3)">Q5</text>
<text x="60.4" y="90.4" transform="rotate(-90 60.4 90.4)">R4</text>
<text x="138.6" y="90.4" transform="rotate(-90 138.6 90.4)">R5</text>
<text x="164" y="94.7" transform="rotate(-90 164 94.7)">Q10</text>
<text x="51.7" y="101.4" transform="rotate(-90 51.7 101.4)">BC337</text>
<text x="69.1" y="97.3" transform="rotate(-90 69.1 97.3)">100 Ohm 1/2 W</text>
<text x="72.5" y="97.9">TIP32</text>
<text x="89.8" y="97.9">D2</text>
<text x="98.5" y="100.2">MOTOR</text>
<text x="118.8" y="97.9">D1</text>
<text x="127.5" y="97.9">TIP32</text>
<text x="147.3" y="97.3" transform="rotate(-90 147.3 97.3)">100 Ohm 1/2 W</text>
<text x="155.4" y="101.4" transform="rotate(-90 155.4 101.4)">BC337</text>
<text x="75.4" y="106.6">Q7</text>
<text x="101.4" y="103.7">J2</text>
<text x="127.5" y="106.6">Q6</text>
<text x="156" y="107.7" transform="rotate(-90 156 107.7)">R8</text>
<text x="49.3" y="112.4">Q9</text>
<text x="51.1" y="109.2" transform="rotate(-90 51.1 109.2)">R10</text>
<text x="92.2" y="109.5" transform="rotate(-90 92.2 109.5)">BY255</text>
<text x="121.2" y="109.5" transform="rotate(-90 121.2 109.5)">BY255</text>
<text x="153.5" y="112.4">Q8</text>
<text x="43" y="117.6" transform="rotate(-90 43 117.6)">430 Ohm 1/4 W</text>
<text x="63.2" y="116.7">R7</text>
<text x="72.5" y="118.2">Q1</text>
<text x="89.8" y="118.2">D3</text>
<text x="118.8" y="118.2">D4</text>
<text x="130.4" y="118.2">Q2</text>
<text x="139.1" y="116.7">R6</text>
<text x="167.5" y="117.6" transform="rotate(-90 167.5 117.6)">430 Ohm 1/4 W</text>
<text x="43.5" y="121.1">BC327</text>
<text x="153.5" y="121.1">BC327</text>
<text x="49.3" y="126.9">40 Ohm 1/2 W</text>
<text x="69.6" y="126.9">TIP31</text>
<text x="92.2" y="129.8" transform="rotate(-90 92.2 129.8)">BY255</text>
<text x="121.2" y="129.8" transform="rotate(-90 121.2 129.8)">BY255</text>
<text x="130.4" y="126.9">TIP31</text>
<text x="139.1" y="126.9">40 Ohm 1/2 W</text>
</g>
<g font-size="2.6">
<text x="22.3" y="17.4">1</text>
<text x="40.6" y="13.9">VCC</text>
<text x="57.4" y="17.4">1</text>
<text x="83.2" y="17.4">3</text>
<text x="115.9" y="13.9">5VDC</text>
<text x="246.2" y="16.8">5VDC</text>
<text x="22.3" y="20.2">2</text>
<text x="69.5" y="26.7" transform="rotate(-90 69.5 26.7)">2</text>
<text x="249" y="29.8" transform="rotate(-90 249 29.8)">2</text>
<text x="115.9" y="34.2">5VDC</text>
<text x="155.9" y="37.6">1</text>
<text x="155.9" y="40.5">2</text>
<text x="201.9" y="37.6">8</text>
<text x="201.9" y="40.5">7</text>
<text x="155.9" y="43.4">3</text>
<text x="155.9" y="46.3">4</text>
<text x="201.9" y="43.4">6</text>
<text x="201.9" y="46.3">5</text>
<text x="249" y="52.7" transform="rotate(-90 249 52.7)">1</text>
<text x="249" y="70.4" transform="rotate(-90 249 70.4)">2</text>
<text x="113" y="92.1">VCC</text>
<text x="249" y="93.3" transform="rotate(-90 249 93.3)">1</text>
<text x="101.4" y="110.6" transform="rotate(-90 101.4 110.6)">1</text>
<text x="104.3" y="110.6" transform="rotate(-90 104.3 110.6)">2</text>
<text x="173.8" y="187.7">Title</text>
<text x="173.8" y="196.3">Size</text>
<text x="185.4" y="196.3">Document Number</text>
<text x="269.4" y="196.3">Rev</text>
<text x="173.8" y="205.1">Date:</text>
<text x="188.8" y="205.1">Friday, September 09, 2011</text>
<text x="231.7" y="205.1">Sheet</text>
<text x="246.2" y="205.1">1</text>
<text x="254.9" y="205.1">of</text>
<text x="263.6" y="205.1">1</text>
</g>
<g font-size="2.6" fill="#00f">
<text x="47.3" y="22.6">+ C3</text>
<text x="99.4" y="25.6">+</text>
<text x="249.6" y="40.3" transform="rotate(-90 249.6 40.3)">LDR</text>
<text x="249.6" y="80.8" transform="rotate(-90 249.6 80.8)">LDR</text>
</g>
<g font-size="2.6" fill="#004080">
<text x="62.3" y="18.6">VIN</text>
<text x="70.8" y="21.8" transform="rotate(-90 70.8 21.8)">GND</text>
<text x="72.4" y="18.6">VOUT</text>
<text x="250.3" y="34.8" transform="rotate(-90 250.3 34.8)">2</text>
<text x="160.8" y="38.9">PB5 / RESET / ADC0</text>
<text x="160.8" y="41.7">PB3 / ADC 3</text>
<text x="183.6" y="41.7">PB2 / ADC 0</text>
<text x="192.9" y="38.9">VCC</text>
<text x="160.8" y="44.7">PB4 / ADC 2</text>
<text x="160.8" y="47.5">GND</text>
<text x="185.5" y="44.7">PB1 / AIN1</text>
<text x="185.5" y="47.5">PB0 / AIN0</text>
<text x="250.3" y="47.8" transform="rotate(-90 250.3 47.8)">1</text>
<text x="250.3" y="75.3" transform="rotate(-90 250.3 75.3)">2</text>
<text x="250.3" y="88.3" transform="rotate(-90 250.3 88.3)">1</text>
</g>
<g font-size="2.1">
<text x="30.4" y="2.2">5</text>
<text x="85.4" y="2.2">4</text>
<text x="140.5" y="2.2">3</text>
<text x="195.4" y="2.2">2</text>
<text x="250.5" y="2.2">1</text>
<text x=".8" y="30.1">D</text>
<text x="278.8" y="30.1">D</text>
<text x=".8" y="80.8">C</text>
<text x="278.8" y="80.8">C</text>
<text x=".8" y="131.5">B</text>
<text x="278.8" y="131.5">B</text>
<text x=".8" y="182.2">A</text>
<text x="278.8" y="182.2">A</text>
<text x="30.4" y="207.8">5</text>
<text x="85.4" y="207.8">4</text>
<text x="140.5" y="207.8">3</text>
<text x="195.4" y="207.8">2</text>
<text x="250.5" y="207.8">1</text>
</g>
</svg>
